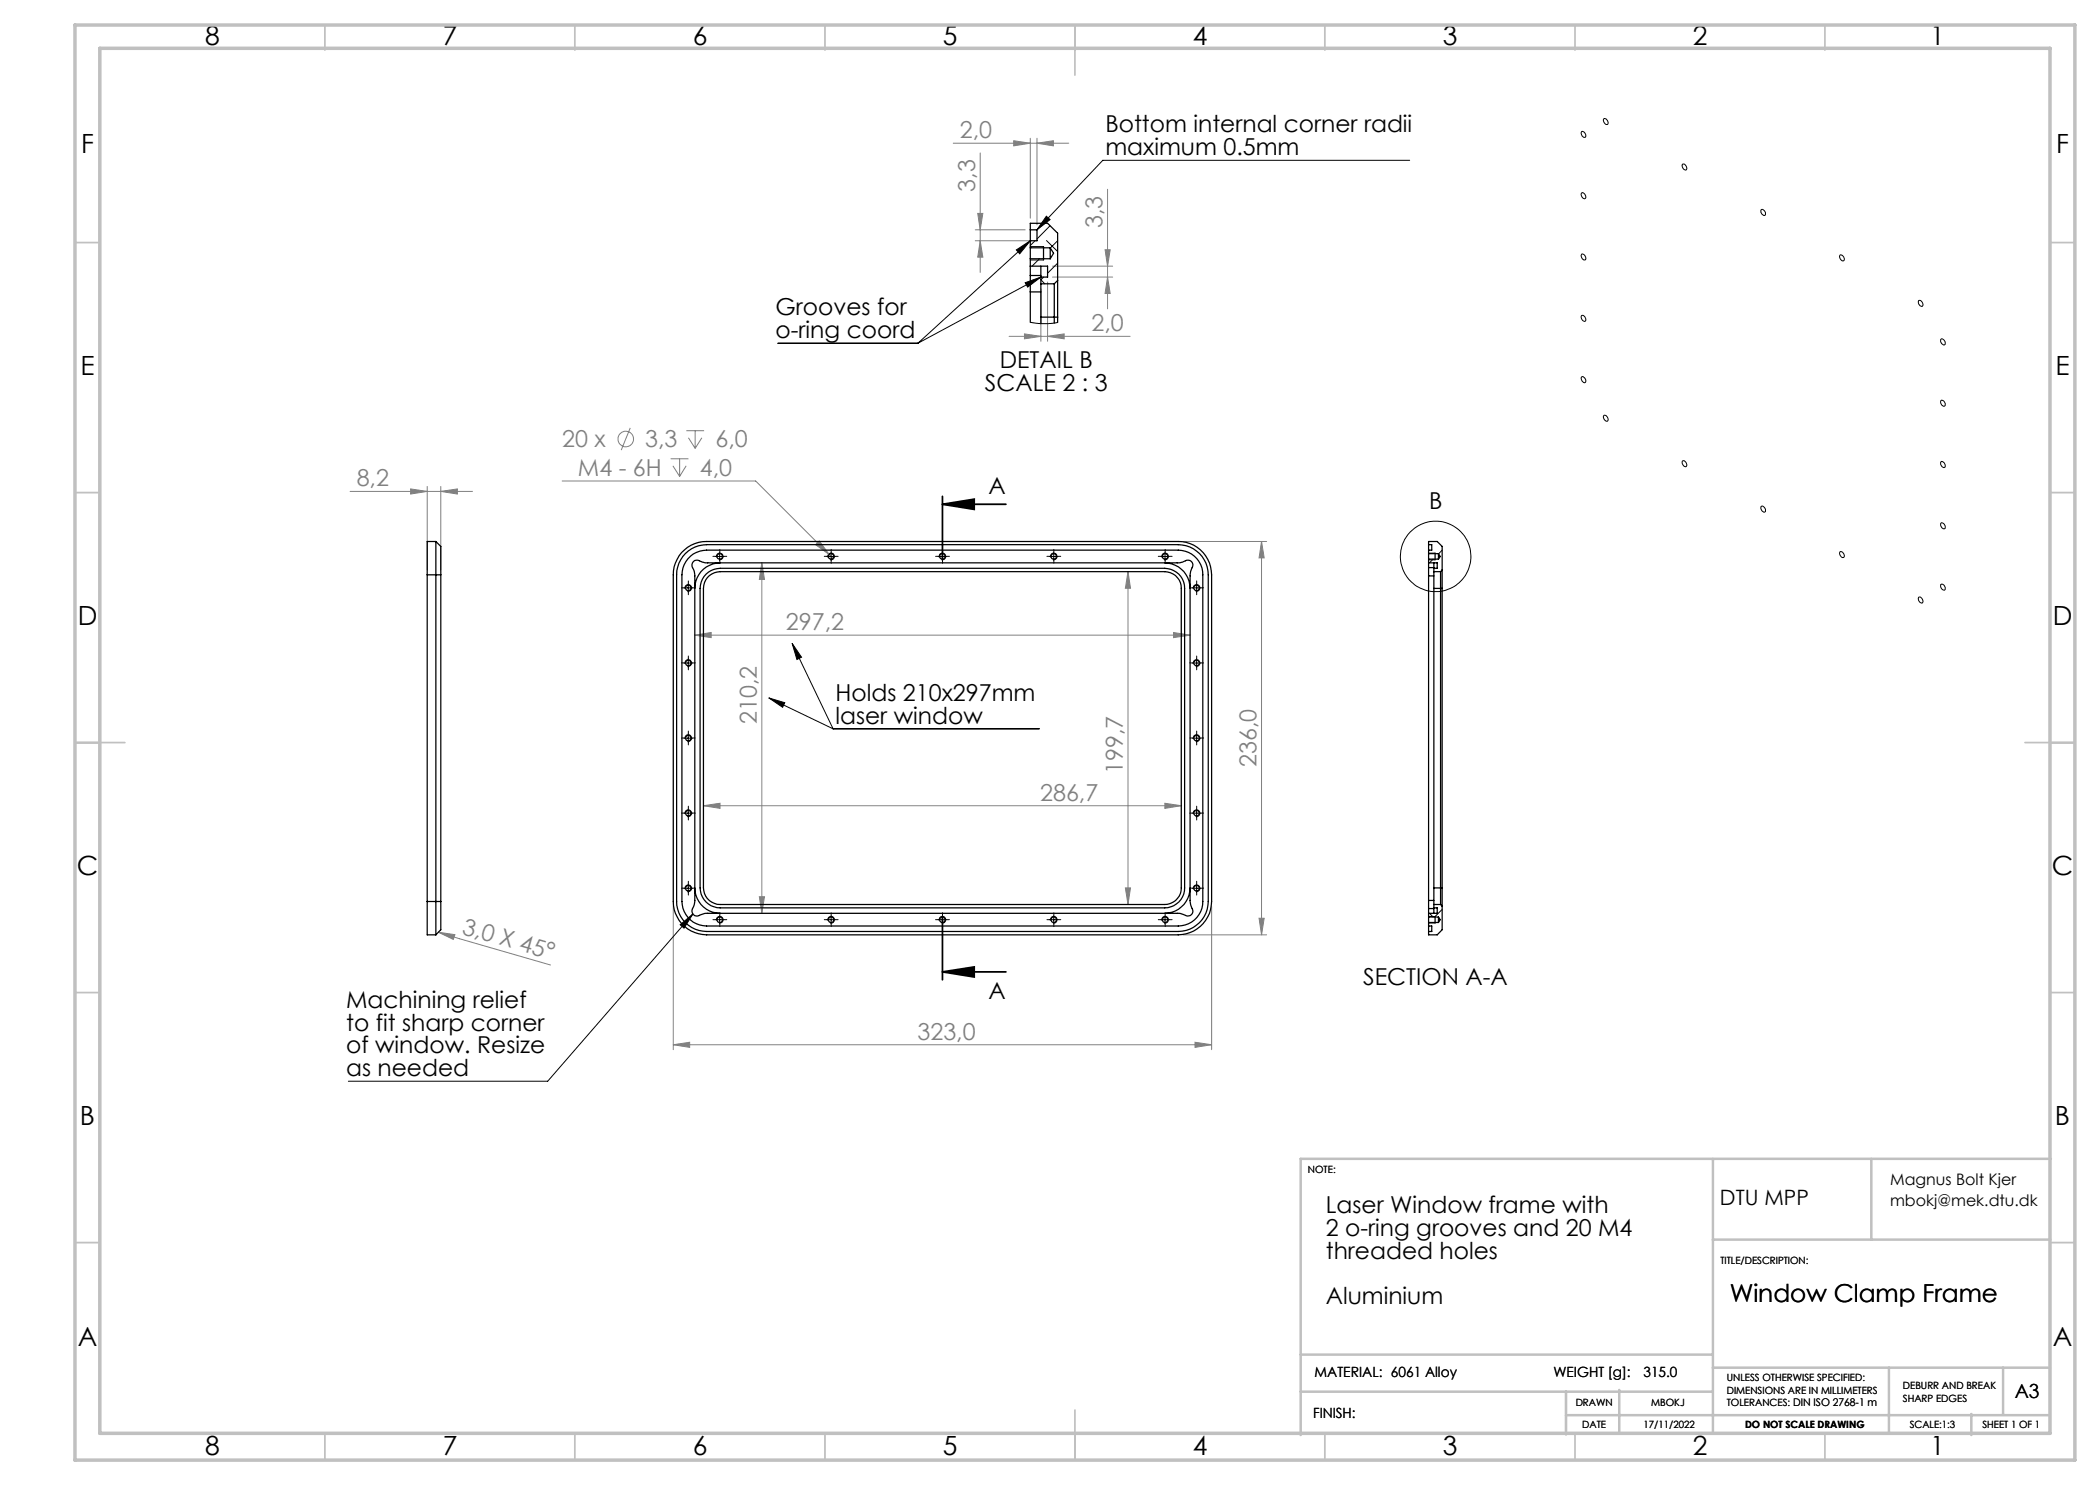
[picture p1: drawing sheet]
<svg xmlns="http://www.w3.org/2000/svg" width="420mm" height="297mm" viewBox="0 0 420 297" stroke-linecap="round" stroke-linejoin="round" font-family="sans-serif">
<g fill="none" stroke="#808080" stroke-width=".2">
<path d="M190.6 28.6h23.1M196 30.6v23.9M202.7 28.1l3.4 .5-3.4 .6zM206.1 27.7v15.9M207.4 28.6l3.3-.5v1.1zM207.4 27.7v17.3M221.5 37.8v24M195.1 46h9.9M195.1 48.2h11.3M195.5 42.7h1.1l-.6 3.3zM196 48.2l.6 3.2h-1.1zM208.2 57.7v10.6"/>
<path d="M209.5 56.4v11.9M210.5 53.2h12M210.5 55.4h12M221 49.9h1l-.5 3.3zM221.5 55.4l.5 3.3h-1zM201.8 67.3h24.2M204.9 66.8l3.3 .5-3.3 .5zM209.5 67.3l3.3-.5v1zM70 98.3h24.5M82.1 97.8l3.3 .5-3.3 .5zM85.4 97.3v16.6M88.2 98.3l3.3-.5v1z"/>
<path d="M88.2 97.3v16.6M112.4 96.2h38.7l14.7 14.7M126 85.6l-1.8 4.4M134.1 91.8h3.6M134.6 93.2l1.3 2.1M135.9 91.8v3.5M137.2 93.2l-1.3 2.1M137.3 86.1h3.5M137.7 87.6l1.3 2.1M139 86.1v3.6M140.4 87.6l-1.4 2.1M152.4 112.6v70.1"/>
<path d="M152.4 112.6l.5 3.3h-1zM163.1 108.9l.8-.7 1.9 2.7zM165.8 110.9l.8 .8M225.6 114.3v66.6M225.6 114.3l.5 3.3h-1zM236.6 108.3h16.7M252.3 108.3v78.7M252.3 108.3l.5 3.3h-1zM139 127l3.2-.5v1zM139 127h99M234.7 126.5l3.3 .5-3.3 .5zM140.7 161.1l3.3-.4v1z"/>
<path d="M140.7 161.1h95.6M151.9 179.3h1l-.5 3.4zM225.1 177.6h1l-.5 3.3zM233 160.7l3.3 .4-3.3 .6zM87.7 186.4l3.3 .5-.3 1zM87.7 186.4l22.4 6.6M134.7 181.3v28.6M236.6 187h16.7M242.3 181.3v28.6M251.8 183.7h1l-.5 3.3zM134.7 208.9l3.2-.4v1zM134.7 208.9h107.6"/>
<path d="M239 208.5l3.3 .4-3.3 .6z"/>
<circle cx="125.2" cy="87.8" r="1.55"/>
</g>
<g fill="none" stroke="#000" stroke-width=".2">
<path d="M281.9 32.1h-61.3l-13.2 13.9M316.3 38.6a.71 .71 0 0 1 .7 .4 .71 .71 0 0 1-.1 .8 .82 .82 0 0 1-.6-1.2zM316.3 26.3a.74 .74 0 0 1 .7 .4 .74 .74 0 0 1 0 .8 .82 .82 0 0 1-.7-1.2zM320.8 23.7a.69 .69 0 0 1 .7 .4 .69 .69 0 0 1-.1 .8 .82 .82 0 0 1-.6-1.2zM336.5 32.9a.68 .68 0 0 1 .7 .3 .68 .68 0 0 1-.1 .8l-.5-.3-.2-.6zM203.3 50l2.8-1.8-2.2 2.6zM205 56.5l3.2-1.1-2.7 2zM206.1 49.3h2.6M206.1 52h2.6M206.1 48.2l-22.5 20.4M208.2 55.4l-24.6 13.2M209.3 43.2l.7 .7-2.6 2.1z"/>
<path d="M316.3 50.8a.74 .74 0 0 1 .7 .4 .74 .74 0 0 1 0 .8 .82 .82 0 0 1-.7-1.2zM352.2 42a.68 .68 0 0 1 .8 .3 .68 .68 0 0 1-.1 .8l-.4-.2-.3-.4zM368 51a.69 .69 0 0 1 .7 .4 .69 .69 0 0 1-.1 .8 .82 .82 0 0 1-.6-1.2zM155.6 68.6h28M316.3 63.1a.68 .68 0 0 1 .7 .4 .68 .68 0 0 1-.1 .8l-.3-.1-.3-.4zM316.3 75.4a.7 .7 0 0 1 .7 .4 .7 .7 0 0 1-.1 .7 .85 .85 0 0 1-.6-1.1zM383.7 60.1a.68 .68 0 0 1 .8 .4 .68 .68 0 0 1-.1 .8l-.4-.1-.2-.4zM388.2 67.9a.68 .68 0 0 1 .7 .3 .68 .68 0 0 1-.1 .8l-.4-.2-.2-.4zM320.8 83.1a.69 .69 0 0 1 .7 .3 .69 .69 0 0 1-.1 .8 .82 .82 0 0 1-.6-1.1zM336.5 92.2a.68 .68 0 0 1 .7 .3 .68 .68 0 0 1-.1 .8l-.5-.3-.2-.5zM388.2 92.4a.68 .68 0 0 1 .7 .3 .68 .68 0 0 1-.1 .8l-.5-.3zM388.2 80.1a.74 .74 0 0 1 .7 .3 .74 .74 0 0 1 0 .8 .79 .79 0 0 1-.7-1.1z"/>
<path d="M136.8 117.6h1.7M137 117.8a.65 .65 0 0 1 .6-.9 .65 .65 0 0 1 .7 .7 .65 .65 0 0 1-.8 .6M137.7 116.8v1.6M143.1 111.3h1.7M143.3 111.5a.68 .68 0 0 1 .6-.9 .68 .68 0 0 1 .7 .7 .68 .68 0 0 1-.8 .6M143.9 110.5v1.6M165.4 111.3h1.6M165.6 111.5a.68 .68 0 0 1 .5-.9 .68 .68 0 0 1 .8 .7 .68 .68 0 0 1-.8 .6M166.2 110.5v1.6M187.6 111.3h1.7M187.9 111.5a.67 .67 0 0 1 .5-.9 .67 .67 0 0 1 .8 .8 .67 .67 0 0 1-.9 .5M188.5 110.5v1.6"/>
<path d="M209.9 111.3h1.7M210.1 111.5a.67 .67 0 0 1 .6-.9 .67 .67 0 0 1 .7 .8 .67 .67 0 0 1-.8 .5M210.7 110.5v1.6M232.2 111.3h1.7M232.4 111.5a.68 .68 0 0 1 .6-.9 .68 .68 0 0 1 .7 .7 .68 .68 0 0 1-.9 .6M233 110.5v1.6M238.5 117.6h1.6M238.7 117.8a.65 .65 0 0 1 .6-.9 .65 .65 0 0 1 .7 .7 .65 .65 0 0 1-.9 .6M239.3 116.8v1.6M285.7 110.6h1.3M285.7 112h1.3M352.2 101.3a.68 .68 0 0 1 .8 .3 .68 .68 0 0 1-.1 .8l-.6-.3z"/>
<path d="M368 110.3a.69 .69 0 0 1 .7 .4 .69 .69 0 0 1-.1 .8 .82 .82 0 0 1-.6-1.2zM383.7 119.5a.68 .68 0 0 1 .8 .3 .68 .68 0 0 1-.1 .8l-.4-.1-.2-.3zM388.2 116.9a.68 .68 0 0 1 .7 .3 .68 .68 0 0 1-.1 .8l-.5-.3zM388.2 104.6a.74 .74 0 0 1 .7 .4 .74 .74 0 0 1 0 .8 .79 .79 0 0 1-.7-1.2zM136.8 132.6h1.7M137 132.8a.65 .65 0 0 1 .6-.8 .65 .65 0 0 1 .7 .7 .65 .65 0 0 1-.8 .5M137.7 131.8v1.7M153.8 139.6l3.2 .9-.5 1zM153.8 139.6l12.8 6.2M158.4 128.7l1.9 2.7-.9 .5zM158.4 128.7l8.2 17.1M238.5 132.6h1.6"/>
<path d="M238.7 132.8a.65 .65 0 0 1 .6-.8 .65 .65 0 0 1 .7 .7 .65 .65 0 0 1-.9 .5M239.3 131.8v1.7M136.8 147.6h1.7M137 147.8a.66 .66 0 0 1 .6-.8 .66 .66 0 0 1 .7 .7 .66 .66 0 0 1-.8 .6M137.7 146.8v1.6M166.6 145.8h41.3M238.5 147.6h1.6M238.7 147.8a.66 .66 0 0 1 .6-.8 .66 .66 0 0 1 .7 .7 .66 .66 0 0 1-.9 .6M239.3 146.8v1.6M136.8 162.6h1.7M136.8 177.7h1.7M137 177.8a.65 .65 0 0 1 .6-.8 .65 .65 0 0 1 .7 .7 .65 .65 0 0 1-.8 .6"/>
<path d="M137 162.8a.65 .65 0 0 1 .6-.8 .65 .65 0 0 1 .7 .7 .65 .65 0 0 1-.8 .6M137.7 161.8v1.7M137.7 176.8v1.7M238.5 162.6h1.6M238.5 177.7h1.6M238.7 162.8a.65 .65 0 0 1 .6-.8 .65 .65 0 0 1 .7 .7 .65 .65 0 0 1-.9 .6M238.7 177.8a.65 .65 0 0 1 .6-.8 .65 .65 0 0 1 .7 .7 .65 .65 0 0 1-.9 .6M239.3 161.8v1.7M239.3 176.8v1.7M136 185l2.6-2.2-1.8 2.8zM138.6 182.8l-29.1 33.4h-39.8M143.1 183.9h1.7"/>
<path d="M143.3 184.1a.67 .67 0 0 1 .6-.8 .67 .67 0 0 1 .7 .7 .67 .67 0 0 1-.8 .6M143.9 183.1v1.7M165.4 183.9h1.6M165.6 184.1a.67 .67 0 0 1 .6-.8 .67 .67 0 0 1 .7 .7 .67 .67 0 0 1-.8 .6M166.2 183.1v1.7M187.6 183.9h1.7M187.9 184.1a.66 .66 0 0 1 .6-.8 .66 .66 0 0 1 .7 .7 .66 .66 0 0 1-.9 .6M188.5 183.1v1.7M209.9 183.9h1.7M210.1 184.1a.66 .66 0 0 1 .6-.8 .66 .66 0 0 1 .7 .7 .66 .66 0 0 1-.8 .6M210.7 183.1v1.7M232.2 183.9h1.7"/>
<path d="M232.4 184.1a.68 .68 0 0 1 .6-.8 .68 .68 0 0 1 .7 .7 .68 .68 0 0 1-.9 .6M233 183.1v1.7M285.7 183.3h1.3M285.7 184.6h1.3"/>
<circle cx="287.1" cy="111.3" r="7.1"/>
</g>
<path d="M188.5 99.3v12.7M188.5 100.9l6.3-1.1v2.1zM188.5 100.9h12.7M188.5 194.4l6.3-1v2zM188.5 183.3v12.7M188.5 194.4h12.7" fill="none" stroke="#000" stroke-width=".35"/>
<g fill="none" stroke="#c0c0c0" stroke-width=".35">
<path d="M65 5v5M115 5v5M165 5v5M215 5v10M265 5v5M315 5v5M365 5v5M15 48.5h5M410 48.5h5M15 98.5h5M410 98.5h5M15 148.5h10"/>
<path d="M405 148.5h10M15 198.5h5M410 198.5h5M15 248.5h5M410 248.5h5M65 287v5M115 287v5M165 287v5M215 282v10M265 287v5M315 287v5M365 287v5"/>
</g>
<g fill="none" stroke="#c0c0c0" stroke-width=".5">
<path d="M342.6 231.8v54.8M374.3 231.8v16.1M410.2 231.8h-150.1v55.2M342.6 247.9h67.5M260.1 278.3h82.5M260.1 270.9h82.5M313.2 278.3v8.6M323.8 278v8.7M342.6 273.5h67.4M377.8 273.5v13.2M400.6 273.5v9.3M313.2 283h96.8"/>
<path d="M394.3 282.8v4.2"/>
</g>
<path d="M15 5h400v287h-400zM20 9.7h390v277h-390z" fill="none" stroke="#c0c0c0" stroke-width=".7"/>
<g fill="none" stroke="#000" stroke-width=".2" stroke-dasharray="15.2 1.3 1.3 1.3">
<path d="M136.8 117.6h-.5M137.7 116.7v-.5M137.7 118.4v.6M138.5 117.6h.6M143.1 111.3h-.5M144 110.4v-.5M144 112.1v.6M144.8 111.3h.6M165.4 111.3h-.5M166.2 110.4v-.5M166.2 112.1v.6M167.1 111.3h.5"/>
<path d="M187.7 111.3h-.6M188.5 110.4v-.5M188.5 112.1v.6M189.3 111.3h.6M209.9 111.3h-.5M210.8 110.4v-.5M210.8 112.1v.6M211.6 111.3h.6M232.2 111.3h-.5M233 110.4v-.5M233 112.1v.6M233.9 111.3h.5"/>
<path d="M238.5 117.6h-.5M239.3 116.7v-.5M239.3 118.4v.6M240.2 117.6h.5M136.8 132.6h-.5M137.7 131.8v-.6M137.7 133.4v.6M138.5 132.6h.6M238.5 132.6h-.5M239.3 131.8v-.6M239.3 133.4v.6M240.2 132.6h.5"/>
<path d="M136.8 147.6h-.5M137.7 146.8v-.6M137.7 148.4v.6M138.5 147.6h.6M238.5 147.6h-.5M239.3 146.8v-.6M239.3 148.4v.6M240.2 147.6h.5M136.8 162.6h-.5M136.8 177.6h-.5M137.7 161.8v-.6M137.7 163.5v.5"/>
<path d="M137.7 176.8v-.5M137.7 178.5v.5M138.5 162.6h.6M138.5 177.6h.6M238.5 162.6h-.5M238.5 177.6h-.5M239.3 161.8v-.6M239.3 163.5v.5M239.3 176.8v-.5M239.3 178.5v.5M240.2 162.6h.5M240.2 177.6h.5"/>
<path d="M143.1 183.9h-.5M144 183.1v-.5M144 184.8v.5M144.8 183.9h.6M165.4 183.9h-.5M166.2 183.1v-.5M166.2 184.8v.5M167.1 183.9h.5M187.7 183.9h-.6M188.5 183.1v-.5M188.5 184.8v.5M189.3 183.9h.6"/>
<path d="M209.9 183.9h-.5M210.8 183.1v-.5M210.8 184.8v.5M211.6 183.9h.6M232.2 183.9h-.5M233 183.1v-.5M233 184.8v.5M233.9 183.9h.5"/>
</g>
<path d="M208.7 49.3v2.7M287 110.6v1.4M287 183.3v1.3" fill="none" stroke="#000" stroke-width=".25"/>
<path d="M188.5 100.9l6.3-1.1v2.1zM188.5 194.4l6.3-1v2z" fill="#000"/>
<g fill="#808080">
<path d="M87.7 186.4l3.3 .5-.3 1z"/>
<path d="M163.9 108.2l-.8 .7 2.7 2zM134.7 208.9l3.2-.4v1zM239 208.5l3.3 .4-3.3 .6zM139 127l3.2-.5v1zM234.7 126.5l3.3 .5-3.3 .5zM140.7 161.1l3.3-.4v1zM233 160.7l3.3 .4-3.3 .6z"/>
<path d="M221 49.9h1l-.5 3.3zM221.5 55.4l.5 3.3h-1z"/>
<path d="M195.5 42.7h1.1l-.6 3.3zM196 48.2l.6 3.2h-1.1z"/>
<path d="M252.3 108.3l.5 3.3h-1zM251.8 183.7h1l-.5 3.3zM152.4 112.6l.5 3.3h-1zM151.9 179.3h1l-.5 3.4zM225.6 114.3l.5 3.3h-1zM225.1 177.6h1l-.5 3.3z"/>
<path d="M204.9 66.8l3.3 .5-3.3 .5zM209.5 67.3l3.3-.5v1z"/>
<path d="M202.7 28.1l3.4 .5-3.4 .6zM207.4 28.6l3.3-.5v1.1z"/>
<path d="M82.1 97.8l3.3 .5-3.3 .5zM88.2 98.3l3.3-.5v1z"/>
</g>
<g fill="#000">
<path d="M205 56.5l3.2-1.1-2.7 2zM203.3 50l2.8-1.8-2.2 2.6zM209.3 43.2l.7 .7-2.6 2.1z"/>
<path d="M153.8 139.6l3.2 .9-.5 1zM158.4 128.7l1.9 2.7-.9 .5zM136 185l2.6-2.2-1.8 2.8z"/>
</g>
<g fill="none" stroke="#000" stroke-width=".25">
<path d="M206.1 49.6v2.1M206.1 46v2.2M206.1 53.2v1.9M206.1 55.1v3.3M206.1 51.7h3.9M206.1 49.6h3.9M206.1 46v-1.3h3.4l2 1.9v9.5M206.1 48.2v1.4M206.1 51.7v1.5M206.1 58.4v6M206.1 46h1.3v2.2h-1.3M206.1 53.2h3.4v2.2h-1.3"/>
<path d="M206.1 55.1h2.1M206.1 58.4h2.1M208.2 56.8v6.6M208.2 53.2v2.2M208.2 56.8h2.7M208.2 55.4v1.4M210 49.6v2.1M210 49.6l.7 1.1-.7 1M210.9 56.8v7.8M211.5 56.1v7.3M211.5 56.1l-.6 .7M208.2 63.4v1.3"/>
<path d="M208.2 63.4h3.3M211.5 63.4v1.1M85.4 115h2.8M85.4 115v65.3M87.2 108.3v78.7M87.2 108.3l1 1v5.7M87.2 108.3h-1.8v6.7M88.2 115v65.3M136.3 110.5a6.6 6.6 0 0 1 5-2.2h94.4a6.7 6.7 0 0 1 6.6 6.7v65.3a6.7 6.7 0 0 1-6.6 6.7h-94.4a6.7 6.7 0 0 1-6.6-6.7v-65.3a6.8 6.8 0 0 1 1.6-4.5zM137.1 110.7a6 6 0 0 1 4.2-1.8h94.4a6 6 0 0 1 6 6.1v65.3a6 6 0 0 1-6 6h-94.4a6 6 0 0 1-6-6v-65.3a6 6 0 0 1 1.8-4.3zM138.1 111.2a5 5 0 0 1 3.2-1.2h94.4a4.9 4.9 0 0 1 4.9 5v65.3a4.9 4.9 0 0 1-4.9 4.9h-94.4a5 5 0 0 1-4.9-4.9v-65.3a5 5 0 0 1 1.7-3.8zM138.7 112.3a1.38 1.38 0 0 1 1.8 .1l.6 .2h94.8l.4-.1a2.03 2.03 0 0 1 2-.2 1.45 1.45 0 0 1-.1 1.8l-.2 .8v65.4l.2 .8a1.34 1.34 0 0 1-.2 2l-.6 .1-1.5-.5h-94.8l-.8 .2a1.11 1.11 0 0 1-1.6 0 1.11 1.11 0 0 1 0-1.6l.3-1v-65.4l-.1-.6a1.83 1.83 0 0 1-.2-2z"/>
<path d="M141.2 114.8a4.2 4.2 0 0 1 2.8-1.1h88.9a4 4 0 0 1 4 4v59.9a4 4 0 0 1-4 4h-88.9a4 4 0 0 1-4-4v-59.9a4.2 4.2 0 0 1 1.2-2.9zM141.9 115.1a3.6 3.6 0 0 1 2.1-.8h88.9a3.3 3.3 0 0 1 3.4 3.4v59.9a3.3 3.3 0 0 1-3.4 3.3h-88.9a3.3 3.3 0 0 1-3.3-3.3v-59.9a3.4 3.4 0 0 1 1.2-2.6zM144 112.6a5.1 5.1 0 0 0-5 5.1M232.9 112.6a5.2 5.2 0 0 1 5.1 5.1M285.7 110.7v1.1M285.7 108.9v1.1M285.7 112.6v.9M285.7 113.5v1.7M285.7 108.9v-.6h1.7l1 1v4.7M285.7 108.9h.6v1.1h-.6M285.7 112.6h1.7v1.1h-.6M285.7 111.8h2"/>
<path d="M285.7 110.7h2M285.7 110v.7M285.7 111.8v.8M285.7 115.2v64.9M285.7 113.5h1.1M285.7 115.2h1.1M286.8 114.3v3.4M286.8 112.6v1.1M286.8 114.3h1.3M286.8 113.7v.6M286.8 117.7v59.9M286.8 117.7h1.6"/>
<path d="M287.7 110.7v1.1M287.7 110.7l.3 .6-.3 .5M288.1 114.3v66.6M288.4 114v3.7M288.4 114l-.3 .3M288.4 117.7v59.9M139 177.6a5.1 5.1 0 0 0 5 5.1M238 177.6a5.1 5.1 0 0 1-5.1 5.1M286.8 177.6v3.3M286.8 177.6h1.6M288.4 177.6v3.6M85.4 180.3v6.7h1.8"/>
<path d="M85.4 180.3h2.8M88.2 180.3v5.6l-1 1.1M285.7 183.4v1.1M285.7 185.2v1.1M285.7 181.7v1M285.7 180.1v1.6M285.7 185.2h.6v1.1h-.6M285.7 182.7v.7M285.7 184.5v.7M285.7 184.5h2M285.7 183.4h2M285.7 181.7h1.1"/>
<path d="M285.7 180.1h1.1M286.8 181.6v1.1M286.8 181.6h.6v1.1h-1.7M286.8 180.9h1.3M286.8 180.9v.7M287.7 183.4v1.1M287.7 183.4l.3 .5-.3 .6M288.1 180.9l.3 .3M288.4 181.2v4.7l-1 1.1h-1.7v-.7"/>
<circle cx="137.6" cy="117.6" r=".55"/>
<circle cx="143.9" cy="111.3" r=".55"/>
<circle cx="166.2" cy="111.3" r=".54"/>
<circle cx="188.5" cy="111.3" r=".54"/>
<circle cx="210.7" cy="111.3" r=".54"/>
<circle cx="233" cy="111.3" r=".55"/>
<circle cx="239.3" cy="117.6" r=".55"/>
<circle cx="137.6" cy="132.6" r=".54"/>
<circle cx="239.3" cy="132.6" r=".54"/>
<circle cx="137.6" cy="147.6" r=".54"/>
<circle cx="239.3" cy="147.6" r=".54"/>
<circle cx="137.6" cy="162.6" r=".55"/>
<circle cx="137.6" cy="177.6" r=".54"/>
<circle cx="239.3" cy="162.6" r=".55"/>
<circle cx="239.3" cy="177.6" r=".54"/>
<circle cx="143.9" cy="183.9" r=".56"/>
<circle cx="166.2" cy="184" r=".55"/>
<circle cx="188.5" cy="184" r=".55"/>
<circle cx="210.7" cy="184" r=".55"/>
<circle cx="233" cy="183.9" r=".56"/>
</g>
<g fill="none" stroke="#000" stroke-width=".2">
<path d="M206.1 49.4l.2 .2M207 48.2l-.9 .9M207.9 51.7l-1.5 1.5M208.7 55.4l-.5 .5 .8 .9M209.3 48.1l2.2 2.2M210 45.2l-2.6 2.6M211.5 48.2l-1.4 1.4M211.5 52.6l-2 2M206.1 64.4l1.9 .3h1.8l1.7-.2M285.7 110.6l.1 .1M286.6 111.8l-.7 .8M288.4 110l-.7 .8"/>
<path d="M285.8 184.5l-.1 .1M285.9 182.7l.7 .7M288.4 181.9l-1.5 1.5"/>
</g>
<g font-size="5.3">
<text x="41" y="8.9">8</text>
<text x="88.5" y="8.9">7</text>
<text x="138.5" y="8.9">6</text>
<text x="188.5" y="8.9">5</text>
<text x="238.5" y="8.9">4</text>
<text x="288.5" y="8.9">3</text>
<text x="338.5" y="8.9">2</text>
<text x="386" y="8.9">1</text>
<text x="16.2" y="30.7">F</text>
<text x="411.2" y="30.7">F</text>
<text x="16.1" y="74.9">E</text>
<text x="411.1" y="74.9">E</text>
<text x="15.5" y="124.9">D</text>
<text x="410.5" y="124.9">D</text>
<text x="15.4" y="174.9">C</text>
<text x="410.4" y="174.9">C</text>
<text x="16" y="224.9">B</text>
<text x="411" y="224.9">B</text>
<text x="15.5" y="269.2">A</text>
<text x="410.5" y="269.2">A</text>
<text x="41" y="290.9">8</text>
<text x="88.5" y="290.9">7</text>
<text x="138.5" y="290.9">6</text>
<text x="188.5" y="290.9">5</text>
<text x="238.5" y="290.9">4</text>
<text x="288.5" y="290.9">3</text>
<text x="338.5" y="290.9">2</text>
<text x="386" y="290.9">1</text>
</g>
<text font-size="4.9" x="345.9" y="260.4">Window Clamp Frame</text>
<g font-size="4.7" fill="#808080">
<text x="192" y="27.6">2,0</text>
<text x="195.1" y="38.3" transform="rotate(-90 195.1 38.3)">3,3</text>
<text x="220.5" y="45.6" transform="rotate(-90 220.5 45.6)">3,3</text>
<text x="218.3" y="66.2">2,0</text>
<text x="112.5" y="89.5">20 x</text>
<text x="129" y="89.5">3,3</text>
<text x="143.1" y="89.5">6,0</text>
<text x="115.6" y="95.1">M4 - 6H</text>
<text x="140" y="95.1">4,0</text>
<text x="71.3" y="97.3">8,2</text>
<text x="157.2" y="126">297,2</text>
<text x="151.4" y="144.8" transform="rotate(-90 151.4 144.8)">210,2</text>
<text x="224.6" y="154.8" transform="rotate(-90 224.6 154.8)">199,7</text>
<text x="251.3" y="153.4" transform="rotate(-90 251.3 153.4)">236,0</text>
<text x="208" y="160.1">286,7</text>
<text x="92.2" y="186.7" transform="rotate(16 92.2 186.7)">3,0 X 45°</text>
<text x="183.5" y="207.9">323,0</text>
</g>
<g font-size="4.7">
<text x="221.1" y="26.5">Bottom internal corner radii</text>
<text x="221.1" y="31">maximum 0.5mm</text>
<text x="155.1" y="63.1">Grooves for</text>
<text x="155.1" y="67.6">o-ring coord</text>
<text x="200" y="73.6">DETAIL B</text>
<text x="197" y="78.2">SCALE 2 : 3</text>
<text x="197.7" y="98.7">A</text>
<text x="285.8" y="101.9">B</text>
<text x="167.1" y="140.2">Holds 210x297mm</text>
<text x="167.1" y="144.7">laser window</text>
<text x="272.6" y="196.9">SECTION A-A</text>
<text x="69.2" y="201.6">Machining relief</text>
<text x="197.7" y="199.7">A</text>
<text x="69.2" y="206.1">to fit sharp corner</text>
<text x="69.2" y="210.7">of window. Resize</text>
<text x="69.2" y="215.2">as needed</text>
<text x="265.2" y="242.7">Laser Window frame with</text>
<text x="265.2" y="247.2">2 o-ring grooves and 20 M4</text>
<text x="265.2" y="251.7">threaded holes</text>
<text x="265.2" y="260.8">Aluminium</text>
</g>
<text font-size="4.2" x="344" y="240.9">DTU MPP</text>
<text font-size="3.9" x="403" y="279.6">A3</text>
<g font-size="3.2">
<text x="378" y="237">Magnus Bolt Kjer</text>
<text x="378" y="241.1">mbokj@mek.dtu.dk</text>
</g>
<g font-size="2.8">
<text x="262.9" y="275.4">MATERIAL: 6061 Alloy</text>
<text x="310.7" y="275.4">WEIGHT [g]:</text>
<text x="328.7" y="275.4">315.0</text>
<text x="262.6" y="283.6">FINISH:</text>
</g>
<g font-size="2">
<text x="261.6" y="234.6">NOTE:</text>
<text x="344.1" y="252.7">TITLE/DESCRIPTION:</text>
<text x="315.1" y="281.3">DRAWN</text>
<text x="330.2" y="281.3">MBOKJ</text>
<text x="345.4" y="276.3">UNLESS OTHERWISE SPECIFIED:</text>
<text x="345.4" y="278.8">DIMENSIONS ARE IN MILLIMETERS</text>
<text x="345.4" y="281.3">TOLERANCES: DIN ISO 2768-1 m</text>
<text x="380.6" y="277.8">DEBURR AND BREAK</text>
<text x="380.6" y="280.3">SHARP EDGES</text>
<text x="316.4" y="285.6">DATE</text>
<text x="328.7" y="285.6">17/11/2022</text>
<text x="349" y="285.6">DO NOT SCALE DRAWING</text>
<text x="381.9" y="285.6">SCALE:1:3</text>
<text x="396.5" y="285.6">SHEET 1 OF 1</text>
</g>
</svg>
